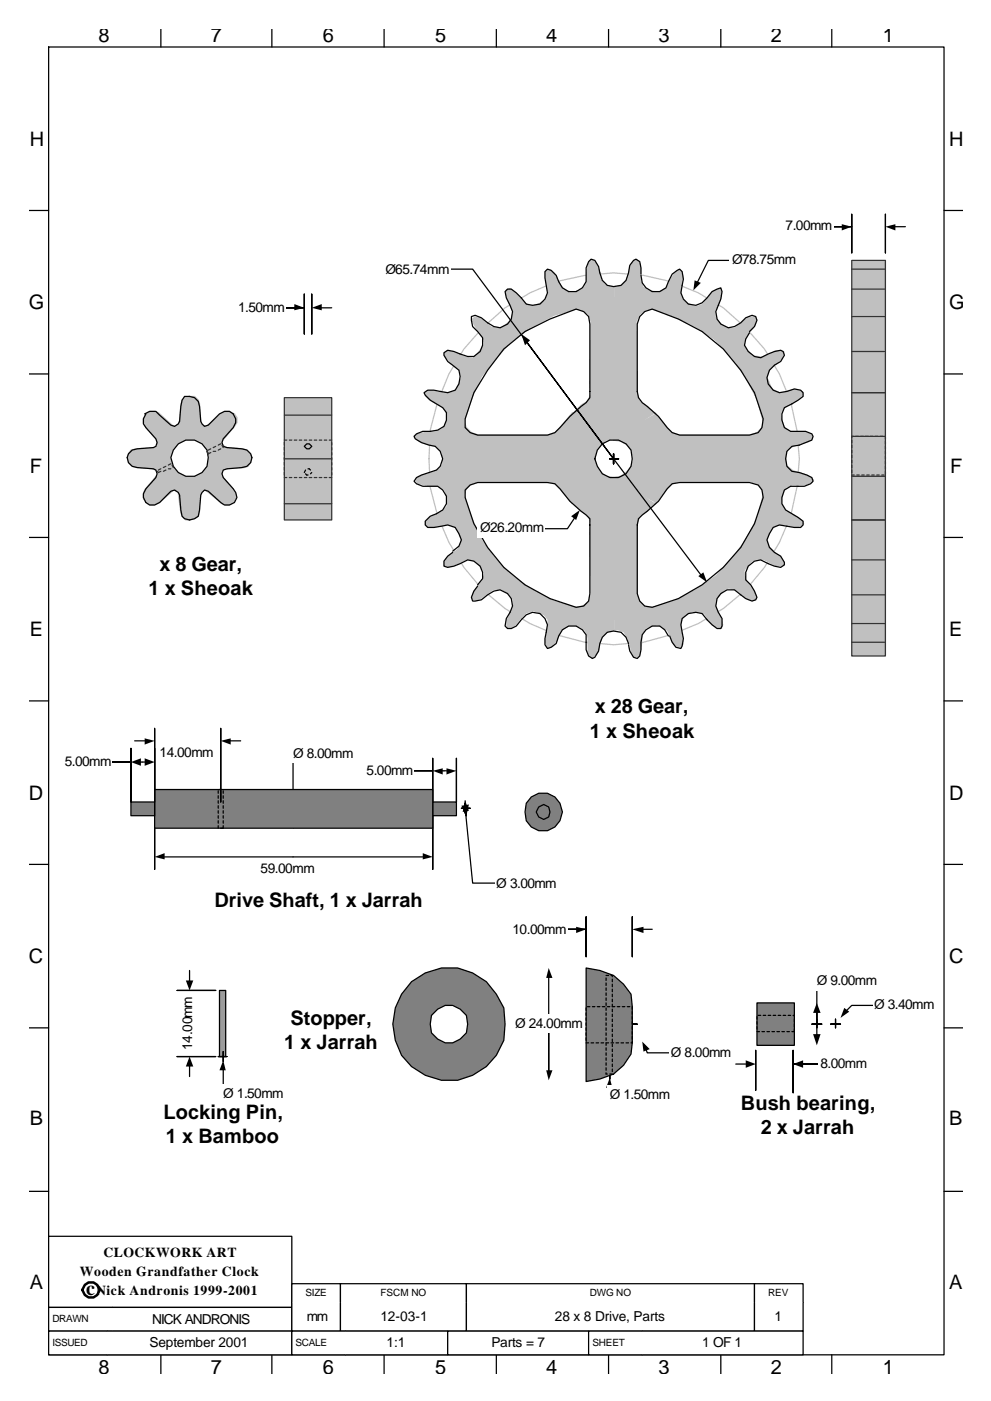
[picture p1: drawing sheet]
<svg xmlns="http://www.w3.org/2000/svg" width="210mm" height="297mm" viewBox="0 0 210 297" stroke-linecap="round" stroke-linejoin="round" font-family="sans-serif">
<path d="M102.4 69.5a38.6 38.6 0 0 1 27.8-11.6 39.1 39.1 0 0 1 35.2 21.4 39.8 39.8 0 0 1-3.2 41 38.7 38.7 0 0 1-19.9 14.3 36.7 36.7 0 0 1-29.9-2.4 39.7 39.7 0 0 1-21.1-28.8l-.3-6.1 .3-6.1a40.1 40.1 0 0 1 11.1-21.7z" fill="none" stroke="#c0c0c0" stroke-width=".26"/>
<path d="M200.3 252.6h4z" fill="#fff"/>
<g fill="none" stroke="#000" stroke-width=".26">
<path d="M10.3 10h190v277.2h-190zM34.1 6.2v3.8M57.7 6.2v3.8M81.5 6.2v3.8M105.3 6.2v3.8M129.1 6.2v3.8M152.9 6.2v3.8M176.5 6.2v3.8M6.3 44.6h4M200.3 44.6h4M6.3 79.3h4M200.3 79.3h4"/>
<path d="M6.3 113.9h4M200.3 113.9h4M6.3 148.6h4M200.3 148.6h4M6.3 183.3h4M200.3 183.3h4M6.3 217.9h4M200.3 217.9h4M6.3 252.6h4M200.3 252.6h4M34.1 287.2v4.1M57.7 287.2v4.1"/>
<path d="M81.5 287.2v4.1M105.3 287.2v4.1M129.1 287.2v4.1M152.9 287.2v4.1M176.5 287.2v4.1"/>
</g>
<path d="M180.7 55.2h7.2v83.9h-7.2z" fill-rule="evenodd" fill="#c0c0c0" stroke="#333" stroke-width=".26"/>
<g fill="none" stroke="#333" stroke-width=".26">
<path d="M180.7 57.1h7.2M180.7 67.1h7.2M180.7 61.3h7.2M180.7 74.5h7.2M180.7 92.8v-.3h7.2v.5M180.7 93.3v.5M180.7 94.4v.5M180.7 95.4v.6M180.7 96.5v.5M180.7 97.5v.6M180.7 98.6v.5M180.7 99.7v.5"/>
<path d="M180.7 83.3h7.2M187.9 93.6v.5M187.9 94.6v.6M187.9 95.7v.5M187.9 96.7v.6M187.9 97.8v.5M187.9 98.9v.5M187.9 99.9v.6M180.7 100.7h.5M180.7 118.7h7.2M180.7 110.2h7.2M180.7 101h7.2"/>
<path d="M181.8 100.7h.5M182.8 100.7h.6M183.9 100.7h.5M184.9 100.7h.6M186 100.7h.5M187.1 100.7h.5M180.7 126.1h7.2M180.7 136.2h7.2M180.7 132.2h7.2"/>
</g>
<path d="M60.3 84.3h10.1v25.9h-10.1z" fill-rule="evenodd" fill="#c0c0c0" stroke="#333" stroke-width=".26"/>
<g fill="none" stroke="#333" stroke-width=".26">
<path d="M60.3 88h10.1M60.3 97.3h10.1M60.3 93.3h.6M60.3 93.8v.6M60.3 94.9v.5M60.3 96v.5M60.3 97v.5M60.3 98.1v.5M60.3 99.1v.6M61.4 93.3h.5M62.4 93.3h.6M63.5 93.3h.5"/>
<path d="M64.6 93.3h.5M65.6 93.3h.5M66.7 93.3h.5M67.7 93.3h.6M68.8 93.3h.5M69.8 93.3h.6M70.4 93.8v.6M70.4 94.9v.5M70.4 96v.5M70.4 97v.5M70.4 98.1v.5M70.4 99.1v.6"/>
<path d="M60.3 106.8h10.1M60.3 101.2h.6M60.3 100.2v.5M61.4 101.2h.5M62.4 101.2h.6M63.5 101.2h.5M64.6 101.2h.5M65.6 101.2h.5M66.7 101.2h.5M67.7 101.2h.6M68.8 101.2h.5M69.8 101.2h.6"/>
<path d="M70.4 100.2v.5"/>
</g>
<path d="M64.6 94.6l.5-.5h.5l.5 .5-.5 .6h-.5z" fill-rule="evenodd" fill="#c0c0c0" stroke="#000" stroke-width=".26"/>
<path d="M64.8 99.7l-.2 .5M65.4 99.4h.2l.3 .3M64.8 100.5l.3 .2h.3M66.1 100.2l-.2 .3" fill="none" stroke="#000" stroke-width=".26"/>
<path d="M64.6 62.4v8.4zM66.1 62.4v8.4zM55.6 65.3h9z" fill-rule="evenodd" fill="#fff"/>
<path d="M60.3 65.3h2.4M64.6 62.4v8.4v-8.4M64.6 65.3h-9h9M66.1 62.4v8.4v-8.4M68 65.3h2.4" fill="none" stroke="#000" stroke-width=".26"/>
<path d="M62.4 64.5l2.2 .8-2.2 .5zM66.1 65.3l2.2-.8v1.3z" fill="#000"/>
<path d="M50.3 63.1h10.3v4h-10.3z" fill-rule="evenodd" fill="#fff"/>
<path d="M46.6 210h1.3v14h-1.3z" fill-rule="evenodd" fill="#969696" stroke="#000" stroke-width=".26"/>
<path d="M46.3 224h1.9zM47.4 223v2.1z" fill-rule="evenodd" fill="#fff"/>
<path d="M46.3 224h1.9h-1.9M47.4 225.1v-2.1v2.1M47.4 226.7v5.3" fill="none" stroke="#000" stroke-width=".26"/>
<path d="M47.4 224.8l.5 2.1h-1.3z" fill="#000"/>
<g fill="#fff">
<path d="M46.8 229.8h13.5v4h-13.5z" fill-rule="evenodd"/>
<path d="M37.6 224h8.2zM37.6 210h8.2z" fill-rule="evenodd"/>
</g>
<path d="M37.6 210h8.2h-8.2M40.2 205.8v2.3M37.6 224h8.2h-8.2M40.2 225.9v2.3" fill="none" stroke="#000" stroke-width=".26"/>
<path d="M39.4 207.9h1.6l-.8 2.1zM40.2 224l.8 2.1h-1.6z" fill="#000"/>
<g fill="#fff">
<path d="M37.8 211h4v12h-4z" fill-rule="evenodd"/>
<path d="M172.2 217.1h2.2zM173.3 216.1v1.8z" fill-rule="evenodd"/>
</g>
<path d="M172.2 217.1h2.2h-2.2M173.3 217.9v-1.8v1.8M173.3 208.1v9v-2.6M173.3 217.1v2.4" fill="none" stroke="#000" stroke-width=".26"/>
<path d="M173.3 212.6l.8 2.2h-1.6zM172.5 219.3h1.6l-.8 2.3z" fill="#000"/>
<g fill="#fff">
<path d="M173 206h13.3v4h-13.3z" fill-rule="evenodd"/>
<path d="M176.2 217.1h2.1zM177.3 216.1v1.8z" fill-rule="evenodd"/>
</g>
<path d="M176.2 217.1h2.1h-2.1M177.3 217.9v-1.8v1.8M185.5 213.2h-4.8l-1 1" fill="none" stroke="#000" stroke-width=".26"/>
<path d="M179.1 213.7l1.1 .8-1.9 1.3z" fill="#000"/>
<g fill="#fff">
<path d="M185.2 211h13.5v4h-13.5z" fill-rule="evenodd"/>
<path d="M160.3 222.7v8.5zM168.3 222.7v9zM168.3 225.6h10.6z" fill-rule="evenodd"/>
</g>
<path d="M156.1 225.6h2.1M160.3 222.7v8.5v-8.5M168.3 222.7v9v-9M168.3 225.6h10.6h-10.6M170.1 225.6h2.4" fill="none" stroke="#000" stroke-width=".26"/>
<path d="M158.2 224.8l2.1 .8-2.1 .8zM168.3 225.6l2.1-.8v1.6z" fill="#000"/>
<path d="M173.6 223.5h10.5v4h-10.5z" fill-rule="evenodd" fill="#fff"/>
<path d="M160.6 212.6h7.9v9h-7.9z" fill-rule="evenodd" fill="#808080" stroke="#000" stroke-width=".26"/>
<g fill="none" stroke="#000" stroke-width=".26">
<path d="M160.6 218.7h.5M160.6 215.5v.6M160.6 216.6v.5M160.6 217.7v.5M160.9 215.3h.5M161.7 218.7h.5M161.9 215.3h.6M162.7 218.7h.5M163 215.3h.5M163.8 218.7h.5M164 215.3h.6M164.8 218.7h.6"/>
<path d="M165.1 215.3h.5M165.9 218.7h.5M166.2 215.3h.5M167 218.7h.5M167.2 215.3h.5M168.3 215.3h.2v.2M168.5 218.2v.5h-.5M168.5 216.1v.5M168.5 217.1v.6"/>
</g>
<path d="M32.8 158.7v11.3zM27.8 158.7v11.3zM18.5 161.6h9.3z" fill-rule="evenodd" fill="#fff"/>
<path d="M27.8 158.7v11.3v-11.3M32.8 158.7v11.3v-11.3M27.8 161.6h-9.3h9.3M29.6 161.6h1.1" fill="none" stroke="#000" stroke-width=".26"/>
<path d="M27.8 161.6l2.1-.8v1.6zM30.7 160.8l2.1 .8-2.1 .8z" fill="#000"/>
<g fill="#fff">
<path d="M13.5 159.5h10.3v3.9h-10.3z" fill-rule="evenodd"/>
<path d="M32.8 172.9v11.4zM91.8 172.9v11.4z" fill-rule="evenodd"/>
</g>
<path d="M32.8 184.3v-11.4v11.4M34.7 181.7h55M91.8 184.3v-11.4v11.4" fill="none" stroke="#000" stroke-width=".26"/>
<path d="M32.8 181.7l2.1-.8v1.3zM89.7 180.9l2.1 .8-2.1 .5z" fill="#000"/>
<g fill="#fff">
<path d="M55 181.9h11.9v4.3h-11.9z" fill-rule="evenodd"/>
<path d="M91.8 160.8v9.2zM96.8 160.8v9.2zM82.5 163.4h9.3z" fill-rule="evenodd"/>
</g>
<path d="M91.8 160.8v9.2v-9.2M91.8 163.4h-9.3h9.3M93.7 163.4h1M96.8 160.8v9.2v-9.2" fill="none" stroke="#000" stroke-width=".26"/>
<path d="M91.8 163.4l2.1-.5v1.3zM94.7 162.9l2.1 .5-2.1 .8z" fill="#000"/>
<g fill="#fff">
<path d="M77.3 161.3h10.5v4h-10.5z" fill-rule="evenodd"/>
<path d="M61.4 171.4h1.8zM62.2 170.6v1.8z" fill-rule="evenodd"/>
</g>
<path d="M62.2 160v11.4v-1.9M61.4 171.4h1.8h-1.8M62.2 172.4v-1.8v1.8M62.2 171.4v2.1" fill="none" stroke="#000" stroke-width=".26"/>
<path d="M62.2 167.4l.8 2.4h-1.4zM61.6 173.2h1.4l-.8 2.4z" fill="#000"/>
<g fill="#fff">
<path d="M61.9 157.9h13.5v3.9h-13.5z" fill-rule="evenodd"/>
<path d="M97.9 171.4h1.8zM98.7 170.3v2.1z" fill-rule="evenodd"/>
</g>
<path d="M97.9 171.4h1.8h-1.8M98.7 172.4v-2.1v2.1M98.7 169.8v1.6M99 172.9l-.3-1.5 1.6 15.8h5" fill="none" stroke="#000" stroke-width=".26"/>
<path d="M98.7 169.8l.8 2.1-1.3 .3zM97.9 170.8l1.6-.2-.5 2.3z" fill="#000"/>
<g fill="#fff">
<path d="M105 185.1h13.3v4.3h-13.3z" fill-rule="evenodd"/>
<path d="M61.9 272.2h10.3v3.9h-10.3z" fill-rule="evenodd"/>
</g>
<path d="M10.3 262.1h51.6v15.1h-51.6z" fill-rule="evenodd" fill="#fff" stroke="#000" stroke-width=".26"/>
<path d="M61.9 276.1v-3.9h10.3v3.9" fill="none" stroke="#000" stroke-width=".26"/>
<path d="M72.2 272.2h26.8v3.9h-26.8z" fill-rule="evenodd" fill="#fff"/>
<path d="M72.2 276.1v-3.9h26.8v3.9" fill="none" stroke="#000" stroke-width=".26"/>
<path d="M99 272.2h61.1v3.9h-61.1z" fill-rule="evenodd" fill="#fff"/>
<path d="M99 276.1v-3.9h61.1v3.9" fill="none" stroke="#000" stroke-width=".26"/>
<path d="M160.1 272.2h10.3v3.9h-10.3z" fill-rule="evenodd" fill="#fff"/>
<path d="M160.1 276.1v-3.9h10.3v3.9" fill="none" stroke="#000" stroke-width=".26"/>
<path d="M10.3 277.2h13.5v5h-13.5z" fill-rule="evenodd" fill="#fff"/>
<path d="M23.8 277.2h-13.5v5h13.5" fill="none" stroke="#000" stroke-width=".26"/>
<path d="M23.8 277.2h38.1v5h-38.1z" fill-rule="evenodd" fill="#fff"/>
<path d="M23.8 277.2h38.1v5h-38.1" fill="none" stroke="#000" stroke-width=".26"/>
<path d="M61.9 276.1h10.3v6.1h-10.3z" fill-rule="evenodd" fill="#fff"/>
<path d="M61.9 276.1v6.1h10.3v-6.1" fill="none" stroke="#000" stroke-width=".26"/>
<path d="M72.2 276.1h26.8v6.1h-26.8z" fill-rule="evenodd" fill="#fff"/>
<path d="M72.2 276.1v6.1h26.8v-6.1" fill="none" stroke="#000" stroke-width=".26"/>
<path d="M99 276.1h61.1v6.1h-61.1z" fill-rule="evenodd" fill="#fff"/>
<path d="M99 276.1v6.1h61.1v-6.1" fill="none" stroke="#000" stroke-width=".26"/>
<path d="M160.1 276.1h10.3v6.1h-10.3z" fill-rule="evenodd" fill="#fff"/>
<path d="M160.1 276.1v6.1h10.3v-6.1" fill="none" stroke="#000" stroke-width=".26"/>
<path d="M10.3 282.2h12.5v5h-12.5z" fill-rule="evenodd" fill="#fff"/>
<path d="M22.8 282.2h-12.5v5h12.5" fill="none" stroke="#000" stroke-width=".26"/>
<path d="M22.8 282.2h39.1v5h-39.1z" fill-rule="evenodd" fill="#fff"/>
<path d="M22.8 282.2h39.1v5h-39.1" fill="none" stroke="#000" stroke-width=".26"/>
<path d="M61.9 282.2h11.4v5h-11.4z" fill-rule="evenodd" fill="#fff"/>
<path d="M73.3 282.2h-11.4v5h11.4" fill="none" stroke="#000" stroke-width=".26"/>
<path d="M73.3 282.2h21.7v5h-21.7z" fill-rule="evenodd" fill="#fff"/>
<path d="M73.3 282.2h21.7v5h-21.7" fill="none" stroke="#000" stroke-width=".26"/>
<path d="M95 282.2h29.9v5h-29.9z" fill-rule="evenodd" fill="#fff" stroke="#000" stroke-width=".26"/>
<path d="M124.9 282.2h11.4v5h-11.4z" fill-rule="evenodd" fill="#fff"/>
<path d="M136.3 282.2h-11.4v5h11.4" fill="none" stroke="#000" stroke-width=".26"/>
<path d="M136.3 282.2h34.1v5h-34.1z" fill-rule="evenodd" fill="#fff"/>
<path d="M136.3 282.2h34.1v5h-34.1" fill="none" stroke="#000" stroke-width=".26"/>
<g fill="#808080" stroke="#000" stroke-width=".26">
<path d="M91.8 170h5v2.9h-5z" fill-rule="evenodd"/>
<path d="M32.8 167.4h59v8.2h-59z" fill-rule="evenodd"/>
</g>
<g fill="none" stroke="#000" stroke-width=".26">
<path d="M46.3 167.7v.5M46.3 168.7v.5M46.3 169.8v.5M46.3 170.8v.6M46.3 171.9v.5M46.3 172.9v.6M46.3 174v.5M46.3 175.1v.5M46.6 167.4h.5M47.4 175.1v.5h-.6M47.4 167.7v.5M47.4 168.7v.5"/>
<path d="M47.4 169.8v.5M47.4 170.8v.6M47.4 171.9v.5M47.4 172.9v.6M47.4 174v.5"/>
</g>
<path d="M27.8 170h5v2.9h-5z" fill-rule="evenodd" fill="#808080" stroke="#000" stroke-width=".26"/>
<g fill="#c0c0c0" stroke="#c0c0c0" stroke-width=".26">
<path d="M31 87.8l.7-.6h1.1l.8 .3 2.9 2.6 .5 .3 .6-.3 2.6 6.9-6.9-2.6v-.8l-.2-.6-2.1-2.3-.6-1.1v-.8z" fill-rule="evenodd"/>
<path d="M27.8 95.4l1-.2 4-.3 .5-.3v-.5l6.9 2.9-6.9 3.2-.2-.5-.8-.3-3.2-.3a2.07 2.07 0 0 1-2-1.3 2.07 2.07 0 0 1 .7-2.4z" fill-rule="evenodd"/>
<path d="M33.3 99.9l6.9-2.9-2.6 7.2-.8-.3-2.9 2.6a2.08 2.08 0 0 1-2.8 .2 2.08 2.08 0 0 1-.4-2.8l2.9-3.4z" fill-rule="evenodd"/>
<path d="M40.2 97l3.2 6.9-.8 .5-.3 .8v3.2l-.2 1-.8 .6-1.1 .2h-.8l-.8-.8-.2-.7-.6-4.5-.5-.3z" fill-rule="evenodd"/>
<path d="M40.2 97.3l6.9 2.6v.8l.3 .5 2.1 2.4a2.03 2.03 0 0 1 .4 2.3 2.03 2.03 0 0 1-2 1.2l-.8-.3-3.2-2.6-.5-.3-.5 .3z" fill-rule="evenodd"/>
<path d="M40.2 97l6.9-2.9 1.1 .8 3.4 .3a2.01 2.01 0 0 1 1.8 1.8 2.01 2.01 0 0 1-1.5 2.1l-4 .3-.5 .3-.3 .5z" fill-rule="evenodd"/>
<path d="M42.9 90.1l.8 .3 3.1-2.6a2.05 2.05 0 0 1 2.4-.4 2.05 2.05 0 0 1 1.1 2.2l-3.2 4v.8l-6.9 2.6z" fill-rule="evenodd"/>
<path d="M38.6 84.8l.6-.5 1-.3h1.1l.8 .8 .2 .8 .3 4 .3 .5 .5 .3-3.2 6.6-2.9-6.6 .5-.5 .3-.8 .3-3.2z" fill-rule="evenodd"/>
</g>
<path d="M37.8 94.1a3.9 3.9 0 0 1 4.1-.6 3.9 3.9 0 0 1 2.3 3.5 3.9 3.9 0 0 1-3 4 3.9 3.9 0 0 1-4.4-2.1l-.6-1.9 .6-1.6z" fill-rule="evenodd" fill="#fff" stroke="#000" stroke-width=".26"/>
<path d="M30.7 87.8l1-.6h1.4l3.1 2.9 .8 .3 .8-.5 .3-.6 .3-3.1 .2-1.4 .6-.8h1l1.1 .3 .8 .8 .2 1.1 .3 3.1 .8 1.1 .8-.3 2.4-2.3 1-.6h1.1a2.14 2.14 0 0 1 .8 3.5l-2.1 2.3-.3 .8 .3 .8 .8 .3 3.1 .3a1.99 1.99 0 0 1 2.2 1.9 1.99 1.99 0 0 1-2.2 2l-3.1 .3-.8 .3-.3 .8 .3 .7 2.6 3.2 .3 1.1a2.06 2.06 0 0 1-3.5 1l-2.6-2.3-.8-.3-.8 1.1-.3 3.1-.2 1.3a2.25 2.25 0 0 1-3.5 0l-.2-1.3-.3-3.1-.3-.6-.8-.5-.8 .3-2.3 2.3-1.1 .6h-1.1a2.14 2.14 0 0 1-.7-3.5l2.1-2.4 .2-.7-.2-.8-.6-.3-3.4-.3a1.99 1.99 0 0 1-2.1-2 1.99 1.99 0 0 1 2.1-1.9l3.4-.3 .6-.3 .2-.8-.2-.8-2.7-3.1v-1.1l.6-1" fill="none" stroke="#000" stroke-width=".26"/>
<g fill="none" stroke="#333" stroke-width=".26">
<path d="M33.3 99.9l.3 .3 .5-.3M34.1 99.4l-.5 .3M35.2 99.7l-.5 .2M35.2 98.9l-.5 .2M35.7 99.4h.5M36.2 98.3l-.5 .3M36.5 98.6l.3 .5M43.9 95.7l.3 .5 .5-.2M44.7 95.2l-.5 .2M45.2 95.7h.6M45.8 94.6l-.6 .3M46.8 95.2l-.5 .2"/>
<path d="M46.8 94.1l-.5 .3M47.1 94.4l.3 .5"/>
</g>
<g fill="#c0c0c0" stroke="#c0c0c0" stroke-width=".26">
<path d="M130.4 60.8a39.6 39.6 0 0 1 21.5 6.8l4.2 4 3.7 4.2a33.2 33.2 0 0 1 6.9 21.5h-32.3a4.1 4.1 0 0 0-4.2-4l8.7-5.8 3.7 4.2 1.6 .6h14.8l1.6-.6 1.1-1 .2-1.4-1.3-4.7-2.4-4.5-2.9-4.3-3.4-3.7-4.3-2.9-4.5-2.1-4.7-1.6-1.6 .3-1.1 .8-.8 1.6 .3 15.3 .5 1.6 1.6 1.1 1.9 1.6-9 5.5z" fill-rule="evenodd"/>
<path d="M130.2 101.2l1.6-.2 1.3-1.1 1-1.3 .3-1.3 32.3-.3a33.2 33.2 0 0 1-6.9 21.4l-3.7 4.5-4.2 3.7-5.1 3-5.2 2.3-5.6 1.4-5.6 .2-.2-32.3 9 5.3-1.9 1.9-1.6 1-.5 1.6v15.4l.5 1.3 1.1 1.1h1.6l4.7-1.4 4.5-2.3 4.3-3 3.4-3.7 2.9-3.9 2.4-4.5 1.3-5-.2-1.4-1.1-1-1.6-.6h-14.8l-1.6 .6-3.7 4.2z" fill-rule="evenodd"/>
<path d="M104.2 71.3a37.1 37.1 0 0 1 26-10.5v32.2l-8.8-5.2 1.9-1.9 1.3-.8 .8-1.6-.3-2.1 .3-13.2-.5-1.6-1.3-.8-1.4-.3-4.7 1.4-4.5 2.3-4.3 2.9-3.4 3.7-3.2 4-2.1 4.8-1.6 4.7 .6 1.4 1 1 1.6 .6h14.6l1.5-.6 3.7-4.2 8.8 5.5a4.1 4.1 0 0 0-4 4.3h-32.3a35.7 35.7 0 0 1 10.3-26z" fill-rule="evenodd"/>
<path d="M93.9 97h32.3a4.1 4.1 0 0 0 4 4.2l-8.8 5.6-3.7-4.2-1.5-.6h-14.6l-1.6 .6-1 1-.6 1.4 1.6 4.7a29 29 0 0 0 13 15.4l4.5 2.3 4.7 1.4 1.4-.3 1.3-.8 .5-1.6-.3-13.2 .3-2.1-.8-1.6-1.3-.8-1.9-1.9 8.8-5.3v32.3a36.4 36.4 0 0 1-32.6-19.8l-2.1-5.3-1.3-5.6z" fill-rule="evenodd"/>
</g>
<g fill="#c0c0c0">
<path d="M134.4 55.2l.5-.3 .6 .3 .5 1.1v3.1l.5 1.4 1.1 .8 1.3 .2-2.9 .3-3.2-.3-2.9-1 1.9-.3 1-1.1 .8-3.1z" fill-rule="evenodd"/>
<path d="M138.1 61.6l1.6 .2 1.6-.8 1.6-2.9 .8-.8 .5-.2 .5 .5 .3 1-.5 3 .2 1.5 .8 1.1 1.1 .5-2.9-.5-2.9-.8z" fill-rule="evenodd"/>
<path d="M145.8 64.5l1.6 .5 1.6-.5 2.1-2.7 1-.5h.8l.3 .5v1.1l-.5 1.3a3.2 3.2 0 0 0 .8 5l-3-1-2.6-1.6z" fill-rule="evenodd"/>
<path d="M152.7 68.7l1.6 .8h1.5l2.7-2.1 1-.3h.8l.3 .8-.3 1.1-1.8 2.3-.5 1.4 .2 1.3 1.1 1.1-2.7-1.6-2.1-2.2z" fill-rule="evenodd"/>
<path d="M158.7 74.3l1.1 1 1.9 .3 1.5-.5 1.4-.8h1l.8 .2v.6l-.5 1-2.4 2.1-.5 1.1-.3 1.3 .8 1.3-2.1-2.1-1.9-2.6z" fill-rule="evenodd"/>
<path d="M163 81.1l1 1.4 1.6 .8 1.6-.6 1.6-.2 1.6 .5v.8l-.8 .8-1.1 .8-1.5 .8-1.1 1-.3 1.1 .6 1.6-1.9-2.9-1.1-2.7z" fill-rule="evenodd"/>
<path d="M165.6 88.8l.8 1.6 1.3 1.1h3.2l1.1 .5 .5 .5v.5l-1.1 .8-2.9 .8-1.3 .8-.5 1.1v1.6l-1.1-3.2-.2-2.9z" fill-rule="evenodd"/>
<path d="M166.7 96.7l.3 1.9 1.3 1.1 3.1 1 1.4 1.1-.6 .5-1 .5h-2.9l-1.3 .6-.8 1-.3 1.6-.5-3.2 .5-3.1z" fill-rule="evenodd"/>
<path d="M165.9 105v1.8l.8 1.3 2.9 1.6 .8 .8 .3 .5-.6 .6-1 .2-3.2-.5-1.3 .3-1.1 .8-.5 1.3 .2-3.2 1.1-2.9z" fill-rule="evenodd"/>
<path d="M163.2 112.6l-.5 1.9 .5 1.3 1.4 1.3 1 .8 .8 1.1v.8l-.5 .2h-1.3l-2.7-1.3h-1.6l-1 .5-.8 1.1 1-2.9 1.6-2.7z" fill-rule="evenodd"/>
<path d="M154.3 123.5l2.1-2.1 2.6-1.9-1 1.6 .2 1.6 1.9 2.6 .5 1.1-.3 .8-.5 .2-1.1-.2-2.3-1.9-1.6-.5-1.3 .3-1.1 1z" fill-rule="evenodd"/>
<path d="M145.5 130.4l2.4-2.2 2.6-1.6 3-1-1.4 1.3-.2 1.6 1.3 2.9 .3 1.1-.3 .8h-.8l-1.1-.6-.8-.8a3.3 3.3 0 0 0-5-1.5z" fill-rule="evenodd"/>
<path d="M137.8 133l2.7-1.9 2.9-.7 2.9-.6-1.3 1.1-.5 1.6 .5 3.1v1.1l-.5 .5h-.6l-1-.5-1.3-2.9-1.1-.8-1.3-.5z" fill-rule="evenodd"/>
<path d="M129.6 133.5l3-.8 3.1-.5 2.9 .3-1.5 .8-.8 1.3v1.8l-.6 2.7-.5 .2h-.8l-.5-1-.8-2.9-.8-1.3-1.3-.6z" fill-rule="evenodd"/>
<path d="M121.7 132.7l2.9-.5 3.2 .5 2.9 1.1-1.8 .3-1.1 1-.5 1.6-.3 1.6-1.3 1.3-.6-.3-.5-1v-3.2l-.5-1.3-1.1-.8z" fill-rule="evenodd"/>
<path d="M114 129.8l2.9 .3 3 1 2.6 1.6h-1.6l-1.6 .8-1.6 2.9-.8 .8-.5 .3-.5-.5-.3-1.1 .6-2.9v-1.6l-.8-1z" fill-rule="evenodd"/>
<path d="M107.2 125.3l2.9 1.1 2.6 1.6 2.1 2.1-1.6-.5-1.5 .5-1.4 1.3-.8 1.1-1 .8h-.8l-.3-.6v-1l.5-1.3a3.1 3.1 0 0 0-.7-5.1z" fill-rule="evenodd"/>
<path d="M101.3 119.2l2.7 1.9 2.4 2.1 1.5 2.7-1.5-.8h-1.6l-2.7 1.8-1 .5-.8-.2-.3-.6 .3-1 1.8-2.4 .6-1.6-.3-1z" fill-rule="evenodd"/>
<path d="M97.1 112.4l2.1 2.3 1.9 2.7 1 2.9-1.3-1.3-1.8-.3-3 1.3-1 .3-.8-.3v-.8l.5-1 2.4-1.9 .5-1.3 .3-1.3z" fill-rule="evenodd"/>
<path d="M94.5 104.7l1.8 2.6 1.1 2.9 .2 3.2-1-1.6-1.6-.5-3.2 .5h-1l-.6-.5v-.5l.8-1.1 2.7-1.3 1-1.1 .3-1.3z" fill-rule="evenodd"/>
<path d="M88.1 101.5l1.1-.8 2.9-.8 1.3-.8 .5-1v-1.6l1.1 2.9 .2 3.2-.2 2.9-.8-1.6-1.3-.8h-1.9l-2.4-.5-.5-.6z" fill-rule="evenodd"/>
<path d="M87.8 92.5l.6-.5 2.4-.5h1.5l1.4-.6 .8-1 .2-1.4 .5 3.2-.5 2.9-.8 2.9-.2-1.5-1.4-1.4-1.5-.2-1.6-.6-.8-.5z" fill-rule="evenodd"/>
<path d="M90 83.3l.5-.6h1l3.2 .6 1.3-.3 1.1-.8 .5-1.3-.2 3.1-1.1 3-1.6 2.6v-1.8l-.8-1.4-2.9-1.6-.8-.8z" fill-rule="evenodd"/>
<path d="M94.2 74.8l.5-.5 2.4 .5 1.6 .8 1.6 .2 1-.5 .8-1.3-1 3.2-1.6 2.4-2.1 2.3 .5-1.8-.5-1.6-1.4-1.1-1.8-1.8z" fill-rule="evenodd"/>
<path d="M100.3 67.4l.5-.3 1.1 .3 1 .8a3.5 3.5 0 0 0 5.3 .2l-1.8 2.7-2.2 2.1-2.6 1.6 1.1-1.6-.3-1.6-1.1-1.3-1.3-2.4z" fill-rule="evenodd"/>
<path d="M107.4 61.3l.8-.3 1.9 1.6 1 1.3 1.3 .8h1.4l1.3-.5-2.4 2.1-2.4 1.6-2.9 1.1 1.1-1.4 .2-1.5-1.3-3-.2-1.3z" fill-rule="evenodd"/>
<path d="M115.6 57.6l.6-.5h.5l1 .8 1.4 2.6 1 1.1 1.3 .2 1.4-.2-2.7 1.5-2.9 1.1-2.9 .3 1.3-.8 .6-1.6-.6-3.2z" fill-rule="evenodd"/>
<path d="M124.9 55.5l.5-.6 .8 .3 1.1 2.1 .2 1.9 .8 1 1.3 .6h1.4l-2.9 1-3.2 .3-2.9-.3 1.6-.5 .8-1.3v-1.9z" fill-rule="evenodd"/>
</g>
<path d="M136 58.1v-1.3l-.3-1.3-.8-.6-.5 .3-.8 1.1-.3 1.6a3 3 0 0 1-3 2.9 3 3 0 0 1-3-2.9l-.3-1.4-.8-1.3-.8-.3-.5 .6-.5 1.3v2.9a3 3 0 0 1-3 2.2 3 3 0 0 1-2.9-2.2l-.5-1.3-1.1-1.1-.7-.2-.6 .5v1.3l.6 3.2a3.1 3.1 0 0 1-4.5 2.4l-2.2-2.4-1-.8h-.8l-.5 .5 .2 1.3 .8 1.6a3 3 0 0 1-.6 4.1 3 3 0 0 1-4.1-.4l-1.4-1-1.3-.5-.8 .2 .3 2.1 2.1 2.4v1.6l-.5 1.3-1.4 1.1h-1.3l-2.9-1.1-1.3-.2-.8 .5v.5l.8 1.3 2.4 1.9 .2 1.3-.2 1.6-.8 1.3-1.6 .6-2.9-.6h-1.3l-.8 .6 .2 .5 1.1 1 2.6 1.6 .8 1.1v1.6l-.5 1.3-1.3 .8-1.6 .3h-1.6l-1.3 .5-.6 .5 .3 .5 1.3 .8 1.6 .6a2.91 2.91 0 0 1 2.9 2.9 2.91 2.91 0 0 1-2.9 2.9l-2.6 1-.6 .8 .6 .6 1.3 .5h3.2a3.1 3.1 0 0 1 1.9 3 3.1 3.1 0 0 1-2.2 2.8l-1.3 .5-1.1 1.1v.8l.6 .5h1.3l2.9-.5 1.6 .5 .8 1.4 .5 1.3-.5 1.3-1.4 1.1M136 58.4a3.2 3.2 0 0 0 1.7 3.1 3.2 3.2 0 0 0 3.6-.5l1.3-2.9 1.6-1 .5 .5 .3 1.6-.3 1.3a2.96 2.96 0 0 0 1.3 4 2.96 2.96 0 0 0 4-1.4l1.1-1.3 1.8-.8 .3 .8-.3 1.6-.5 1.3a3 3 0 0 0 .7 4.1 3 3 0 0 0 4.1-.4l1-1 1.3-.5 .8 .2 .3 .8-.5 1.3-1.1 1.1M106.9 74l4.5-3.7 5.3-2.7 5.5-2.1 1.6 .6 1.1 1 .2 1.6v15.6l-.7 1.1-3.5 2.9-3.2 3.4-1.5 .6h-14.9l-1.6-.6-1-1v-1.9l1.8-5.5 3-4.8zM135.7 67.1l1.1-1 1.6-.6 5.5 2.1 5.1 2.7 4.5 3.7 3.7 4.5 2.9 4.8 1.8 5.5-.2 1.9-.8 1-1.9 .6h-14.8l-1.6-.6-1-1-1.9-2.4-3.4-2.9-.8-1.1-.3-1.3v-14.3zM159 70.6l-.8 1.3-.2 1.3 .7 1.3 1.4 1.1 1.3 .2 2.9-1.3 1.3-.2 .6 .2 .2 .8-.8 1.3-1.3 .8a3.1 3.1 0 0 0-1.3 4.1 3.1 3.1 0 0 0 4 1.5l1.5-.5 1.4 .2 .5 .6v.7l-2.4 1.6-1.6 .8-.5 1.4v1.3l.5 1.6 1.3 .8h3.2l1.3 .5 .3 .5-.3 .8-2.6 1.1-1.6 .2-1 1.1-.3 1.6 .3 1.6 1 1 1.6 .3 2.6 1 .3 .8-.5 .6-1.3 .5h-3l-1.3 .8-.5 1.6v1.3l.8 1.3 3.7 2.4v.8l-.5 .5h-1.4l-3.1-.5-1.4 .5-.8 1.4-.5 1.3 .5 1.6 1.1 1 1.3 .8 .8 1.3v.6l-.8 .5-1.3-.3-2.9-1.3a3.3 3.3 0 0 0-3.2 4.2l1.1 1.1 .8 1.3 .5 1.3-.3 .6-.8 .2-1.3-.5-1-.8a2.9 2.9 0 0 0-5.1 .8l-.2 1.6 .5 1.3 .8 1.3v1.6l-.3 .6h-.8l-1-.8-2.1-2.4-1.4-.3-1.6 .3-1.3 1-.2 1.4 .5 2.9-.3 1.6-.2 .5-1.1-.3-.8-1-.5-1.4M127.8 94.1a3.9 3.9 0 0 1 4.2-.5 3.9 3.9 0 0 1 2.1 3.7 3.8 3.8 0 0 1-3 4 3.8 3.8 0 0 1-4.4-2.4l-.5-1.6 .5-1.9zM96 117.1l-1 .8-.8 1.1v1l.8 .3 1.3-.3 2.9-1.3a3.2 3.2 0 0 1 3.2 4l-1.1 1.3M99.7 102.8l1.6-.5h14.9l1.5 .3 1.1 1 2.1 2.7 4.2 3.7v15.9l-.2 1.5-1.1 1.1-1.6 .3a31.1 31.1 0 0 1-23.5-23.3v-1.6zM141.6 103.6l1-1 1.6-.3h14.8l1.9 .5 .8 1.1 .2 1.6a30.6 30.6 0 0 1-12.9 18.5l-5.1 2.9-5.5 1.9-1.6-.3-1.1-1.1-.5-1.5v-14.6l.3-1.3 4.2-3.7zM101.3 124.3l-.8 1-.5 1.3 .3 .8 1.8-.2 1.4-1.1 1.3-.8 1.3-.2a3.1 3.1 0 0 1 2.1 4.7l-.8 1.3-.2 1.6 .5 .6h.8l1-.6 1.1-1.3a2.96 2.96 0 0 1 4-1.3 2.96 2.96 0 0 1 1.3 4l-.3 1.3v1.3l.6 .8 .7-.3 1.1-.8 .5-1.6a3.1 3.1 0 0 1 2.8-2.2 3.1 3.1 0 0 1 3.1 2v3.2l.5 1.3 .8 .5 .5-.3 .8-1.3 .3-1.6a3.1 3.1 0 0 1 3-2.6 3.1 3.1 0 0 1 3 2.6M141.8 134.8l-.8-1.3-1-.8a3.3 3.3 0 0 0-4 3.5v1.6l-.3 1.3-.5 .5-.8-.3-.8-1.3-.3-1.3" fill="none" stroke="#000" stroke-width=".26"/>
<g fill="#808080" stroke="#000" stroke-width=".26">
<path d="M112.7 169a4.1 4.1 0 0 1 5.9 .8 4.1 4.1 0 0 1-1.2 5.8 4.1 4.1 0 0 1-5.7-1.6l-.3-1.8 .3-1.9z" fill-rule="evenodd"/>
<path d="M114.3 171.1l1.1-.5 1 .5 .3 1.1-.3 1-1 .5-1.1-.5-.5-1z" fill-rule="evenodd"/>
</g>
<path d="M180.7 45.4v8.2zM187.9 45.4v8.2zM171.7 48.1h9z" fill-rule="evenodd" fill="#fff"/>
<path d="M176.5 48.1h2.4M180.7 45.4v8.2v-8.2M180.7 48.1h-9h9M187.9 45.4v8.2v-8.2M189.7 48.1h2.4" fill="none" stroke="#000" stroke-width=".26"/>
<path d="M178.6 47.5l2.1 .6-2.1 .8zM187.9 48.1l2.1-.6v1.4z" fill="#000"/>
<g fill="#fff">
<path d="M166.4 45.9h10.6v4h-10.6z" fill-rule="evenodd"/>
<path d="M129.4 97.3h1.8zM130.2 96.2v2.1z" fill-rule="evenodd"/>
</g>
<path d="M155.3 55.2h-5l-2.4 4.8M129.4 97.3h1.8h-1.8M130.2 98.3v-2.1v2.1" fill="none" stroke="#000" stroke-width=".26"/>
<path d="M147.4 59.4l1.3 .6-1.6 1.6z" fill="#000"/>
<g fill="#fff">
<path d="M154.8 53.1h14.3v4h-14.3z" fill-rule="evenodd"/>
<path d="M129.4 97.3h1.8zM130.2 96.2v2.1z" fill-rule="evenodd"/>
</g>
<path d="M95.2 57.1h5.1l29.9 40.2-18.5-24.9M129.4 97.3h1.8h-1.8M130.2 98.3v-2.1v2.1M130.2 97.3l18.5 24.6" fill="none" stroke="#000" stroke-width=".26"/>
<path d="M110.6 70.8l1.8 1.3-1 1.1zM148.2 122.1l1-.7 .8 2.1z" fill="#000"/>
<g fill="#fff">
<path d="M81.5 54.9h14v4.3h-14z" fill-rule="evenodd"/>
<path d="M129.4 97.3h1.8zM130.2 96.2v2.1z" fill-rule="evenodd"/>
</g>
<path d="M129.4 97.3h1.8h-1.8M130.2 98.3v-2.1v2.1M122 109.7l-1.6 2.4h-5" fill="none" stroke="#000" stroke-width=".26"/>
<path d="M121.2 109.4l1.8-1.3-.8 2.1z" fill="#000"/>
<g fill="#fff">
<path d="M101.3 110h14.3v3.9h-14.3z" fill-rule="evenodd"/>
<path d="M134.1 194.4v8.4zM124.4 194.4v8.4zM114.3 197h10.1z" fill-rule="evenodd"/>
</g>
<path d="M120.1 197h2.1M124.4 194.4v8.4v-8.4M124.4 197h-10.1h10.1M134.1 194.4v8.4v-8.4M136.3 197h2.1" fill="none" stroke="#000" stroke-width=".26"/>
<path d="M122.2 196.5l2.2 .5-2.2 .8zM134.1 197l2.4-.5v1.3z" fill="#000"/>
<g fill="#fff">
<path d="M108.2 194.9h12.2v4.2h-12.2z" fill-rule="evenodd"/>
<path d="M133.3 217.1h1.9zM134.1 216.3v1.9z" fill-rule="evenodd"/>
</g>
<path d="M133.3 217.1h1.9h-1.9M134.1 218.2v-1.9v1.9M137.1 222.4l.2 .8h5" fill="none" stroke="#000" stroke-width=".26"/>
<path d="M136.3 220.8l1.5 1.6-1.3 .6z" fill="#000"/>
<g fill="#fff">
<path d="M142.1 221.1h13.5v4h-13.5z" fill-rule="evenodd"/>
<path d="M115.6 217.1h1.9zM116.4 216.1v2.1z" fill-rule="evenodd"/>
</g>
<path d="M115.6 217.1h1.9h-1.9M116.4 218.2v-2.1v2.1M116.4 207.1v10M116.4 227.2v-10.1v10.4" fill="none" stroke="#000" stroke-width=".26"/>
<path d="M116.4 205.2l.8 2.1h-1.3zM115.9 226.9h1.3l-.8 2.1z" fill="#000"/>
<path d="M109 215h15.1v4h-15.1z" fill-rule="evenodd" fill="#fff"/>
<path d="M87.3 208.1a11.8 11.8 0 0 1 18 2.7l1.6 2.9 .3 3.4-.3 3.5a12.4 12.4 0 0 1-13.2 8.4 11.9 11.9 0 0 1-10.4-11.9l.6-3.4 1.3-2.9z" fill-rule="evenodd" fill="#808080" stroke="#000" stroke-width=".26"/>
<path d="M91.5 215.3l1.4-1.3 1.6-.8h1.5l1.6 .8 1.4 1.3 .2 1.8-.2 1.9-1.4 1.3-1.6 .8h-1.5l-1.6-.8-1.4-1.3-.2-1.9z" fill-rule="evenodd" fill="#fff" stroke="#000" stroke-width=".26"/>
<path d="M32.8 154.4v15.6zM46.8 154.4v15.6z" fill-rule="evenodd" fill="#fff"/>
<path d="M28.6 157.1h2.1M32.8 154.4v15.6v-15.6M46.8 154.4v15.6v-15.6M48.7 157.1h2.4" fill="none" stroke="#000" stroke-width=".26"/>
<path d="M30.7 156.5l2.1 .6-2.1 .8zM46.8 157.1l2.1-.6v1.4z" fill="#000"/>
<g fill="#fff">
<path d="M33.3 157.6h12.2v4h-12.2z" fill-rule="evenodd"/>
<path d="M128.3 227.7h1.9zM129.4 226.7v2.1z" fill-rule="evenodd"/>
</g>
<path d="M128.3 227.7h1.9h-1.9M129.4 228.8v-2.1v2.1M129.4 230.4v1.8" fill="none" stroke="#000" stroke-width=".26"/>
<path d="M129.4 228.5l.5 2.1h-1.3z" fill="#000"/>
<path d="M128.9 230.1h13.4v4h-13.4z" fill-rule="evenodd" fill="#fff"/>
<path d="M124.4 205.2l2.9 .6 2.9 1 2.1 1.9 1.6 2.1 .2 2.6v7.7l-.2 2.4-1.6 2.4-2.1 1.8-2.9 1.1-2.9 .5z" fill-rule="evenodd" fill="#808080" stroke="#000" stroke-width=".26"/>
<g fill="none" stroke="#000" stroke-width=".26">
<path d="M124.4 213.7v.5M124.4 214.8v.5M124.4 215.8v.5M124.4 216.9v.5M124.4 217.9v.6M124.4 219v.5M124.6 213.4h.5M125.7 213.4h.5M126.7 213.4h.6M127.8 213.4h.5M128.6 206.8h.5M128.6 207.3v.6"/>
<path d="M128.6 208.4v.5M128.6 209.5v.5M128.6 210.5v.5M128.6 211.6v.5M128.6 212.6v.6M128.6 213.7v.5M128.6 214.8v.5M128.6 215.8v.5M128.6 216.9v.5M128.6 217.9v.6M128.6 219v.5M128.9 213.4h.5"/>
<path d="M129.6 206.8h.3v.3M129.9 212.9v.5h.5M129.9 207.6v.5M129.9 208.7v.5M129.9 209.7v.6M129.9 210.8v.5M129.9 211.8v.6M129.9 214v.5M129.9 215v.5M129.9 216.1v.5M129.9 217.1v.6M129.9 218.2v.5"/>
<path d="M129.9 219.3v.5M131 213.4h.5M132 213.4h.6M133.1 213.4h.5M134.1 213.4v.6M134.1 214.5v.5M134.1 215.5v.6M134.1 216.6v.5M134.1 217.7v.5M134.1 218.7v.6M134.1 219.8v.5M124.4 221.1h.5"/>
<path d="M124.4 220v.6M125.4 221.1h.5M126.5 221.1h.5M127.5 221.1h.6M128.6 227.5v.2h.3M128.6 220v.6M128.6 222.2v.5M128.6 223.2v.5M128.6 224.3v.5M128.6 225.3v.6M128.6 226.4v.5M129.1 221.1h-.5v.5"/>
<path d="M129.4 227.7h.5M129.6 221.1h.6M129.9 220.3v.5M129.9 221.4v.5M129.9 222.4v.6M129.9 223.5v.5M129.9 224.5v.6M129.9 225.6v.5M129.9 226.7v.5M130.7 221.1h.5M131.8 221.1h.5M132.8 221.1h.5"/>
<path d="M134.1 220.8v.3h-.2"/>
</g>
<path d="M18 272.4l.8-.5h1l.8 .5 .6 1.1-.6 1-.8 .6h-1l-.8-.6-.5-1z" fill="none" stroke="#000" stroke-width=".53"/>
<g font-size="4.2">
<text x="20.9" y="8.9">8</text>
<text x="44.7" y="8.9">7</text>
<text x="68.5" y="8.9">6</text>
<text x="92.3" y="8.9">5</text>
<text x="115.9" y="8.9">4</text>
<text x="139.7" y="8.9">3</text>
<text x="163.5" y="8.9">2</text>
<text x="187.3" y="8.9">1</text>
<text x="6.3" y="30.9">H</text>
<text x="201.3" y="30.9">H</text>
<text x="6.1" y="65.5">G</text>
<text x="201.3" y="65.5">G</text>
<text x="6.3" y="100.2">F</text>
<text x="201.6" y="100.2">F</text>
<text x="33.9" y="121.1">x 8 Gear,</text>
<text x="31.5" y="126.1">1 x Sheoak</text>
<text x="6.3" y="134.8">E</text>
<text x="201.3" y="134.8">E</text>
<text x="126.2" y="151.3">x 28 Gear,</text>
<text x="125.1" y="156.5">1 x Sheoak</text>
<text x="6.1" y="169.5">D</text>
<text x="201.3" y="169.5">D</text>
<text x="45.5" y="192.3">Drive Shaft, 1 x Jarrah</text>
<text x="6.1" y="204.2">C</text>
<text x="201.3" y="204.2">C</text>
<text x="61.6" y="217.4">Stopper,</text>
<text x="60.3" y="222.4">1 x Jarrah</text>
<text x="6.3" y="238.6">B</text>
<text x="34.7" y="237.2">Locking Pin,</text>
<text x="157.2" y="235.4">Bush bearing,</text>
<text x="201.3" y="238.6">B</text>
<text x="35.2" y="242.3">1 x Bamboo</text>
<text x="161.4" y="240.4">2 x Jarrah</text>
<text x="6.3" y="273.2">A</text>
<text x="18.3" y="274.5">c</text>
<text x="201.3" y="273.2">A</text>
<text x="20.9" y="291.2">8</text>
<text x="44.7" y="291.2">7</text>
<text x="68.5" y="291.2">6</text>
<text x="92.3" y="291.2">5</text>
<text x="115.9" y="291.2">4</text>
<text x="139.7" y="291.2">3</text>
<text x="163.5" y="291.2">2</text>
<text x="187.3" y="291.2">1</text>
</g>
<g font-size="2.9">
<text x="166.7" y="48.9">7.00mm</text>
<text x="81.8" y="58.1">Ø65.74mm</text>
<text x="155.3" y="56">Ø78.75mm</text>
<text x="50.5" y="66.1">1.50mm</text>
<text x="101.9" y="112.9">Ø26.20mm</text>
<text x="33.9" y="160.5">14.00mm</text>
<text x="62.2" y="160.8">Ø 8.00mm</text>
<text x="13.8" y="162.4">5.00mm</text>
<text x="77.8" y="164.2">5.00mm</text>
<text x="55.3" y="185.1">59.00mm</text>
<text x="105.3" y="188.3">Ø 3.00mm</text>
<text x="108.7" y="198.1">10.00mm</text>
<text x="173.3" y="208.9">Ø 9.00mm</text>
<text x="185.5" y="214">Ø 3.40mm</text>
<text x="109.3" y="217.9">Ø 24.00mm</text>
<text x="40.7" y="222.7" transform="rotate(-90 40.7 222.7)">14.00mm</text>
<text x="142.3" y="224">Ø 8.00mm</text>
<text x="174.1" y="226.4">8.00mm</text>
<text x="47.4" y="232.7">Ø 1.50mm</text>
<text x="129.4" y="233">Ø 1.50mm</text>
<text x="22" y="266.6">CLOCKWORK ART</text>
<text x="16.9" y="270.6">Wooden Grandfather Clock</text>
<text x="20.4" y="274.5">Nick Andronis 1999-2001</text>
<text x="32.3" y="280.6">NICK ANDRONIS</text>
<text x="65.1" y="280.1">mm</text>
<text x="80.7" y="280.1">12-03-1</text>
<text x="117.7" y="280.1">28 x 8 Drive, Parts</text>
<text x="164.3" y="280.1">1</text>
<text x="31.7" y="285.7">September 2001</text>
<text x="82" y="285.7">1:1</text>
<text x="104.2" y="285.7">Parts = 7</text>
<text x="149" y="285.7">1 OF 1</text>
</g>
<g font-size="2.1">
<text x="64.8" y="274.8">SIZE</text>
<text x="80.7" y="274.8">FSCM NO</text>
<text x="125.1" y="274.8">DWG NO</text>
<text x="163" y="274.8">REV</text>
<text x="11.1" y="280.4">DRAWN</text>
<text x="11.1" y="285.4">ISSUED</text>
<text x="62.7" y="285.4">SCALE</text>
<text x="125.7" y="285.4">SHEET</text>
</g>
</svg>
